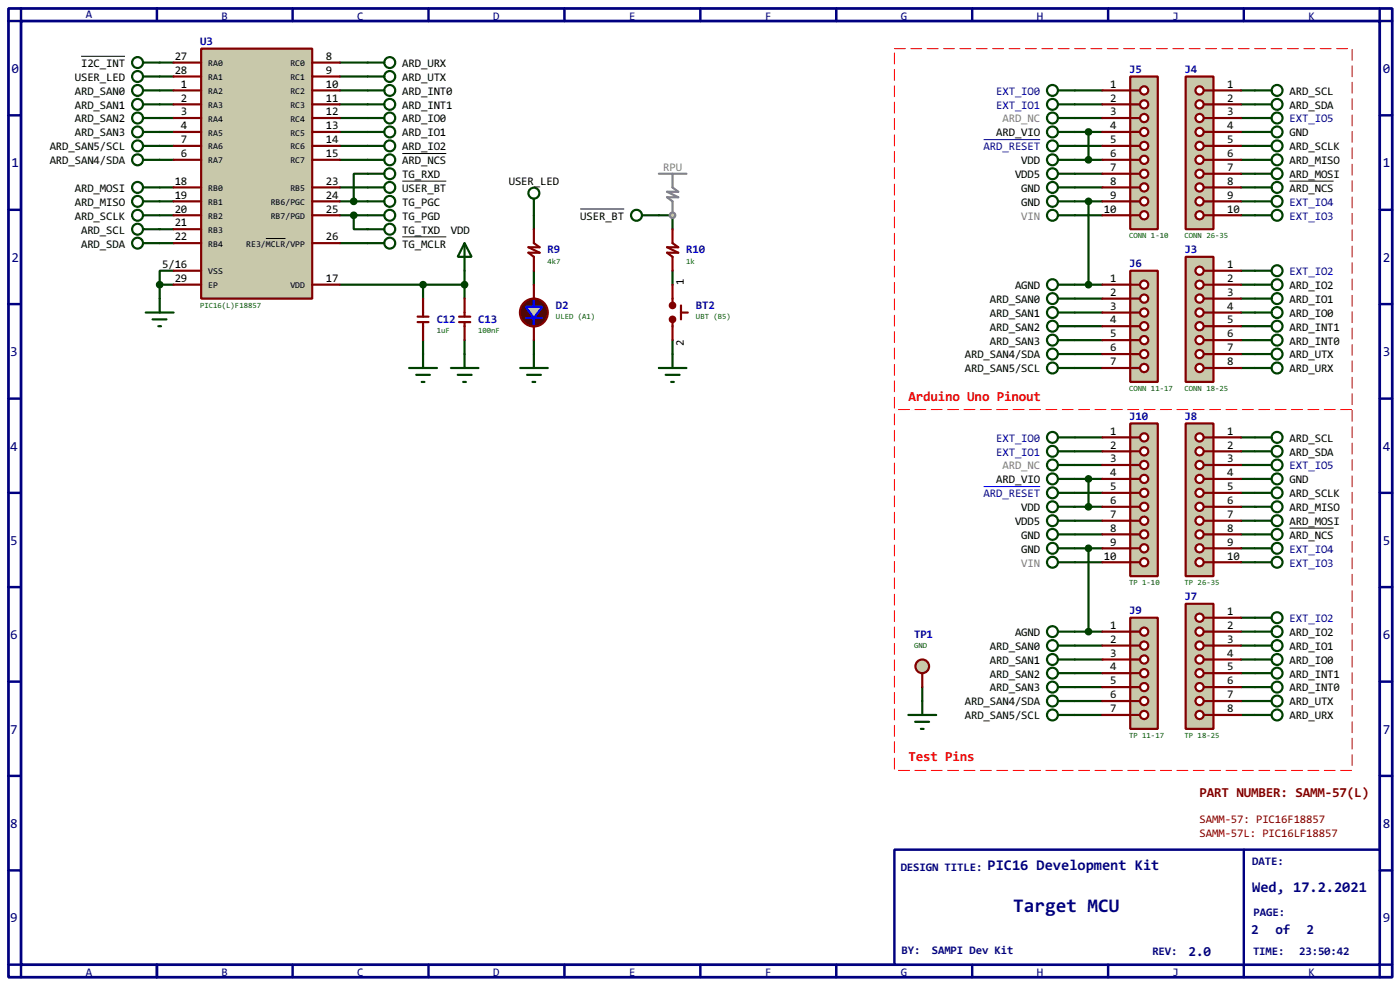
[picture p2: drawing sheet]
<svg xmlns="http://www.w3.org/2000/svg" width="256mm" height="180mm" viewBox="0 0 256 180" stroke-linecap="round" stroke-linejoin="round" font-family="sans-serif">
<path d="M1.6 1.6h253.5v177.3h-253.5zM3.9 3.9h248.9v172.7h-248.9z" fill="none" stroke="#000080" stroke-width=".5"/>
<path d="M3.9 1.6v2.3h-2.3M28.8 1.6v2.3" fill="none" stroke="#000080" stroke-width=".45"/>
<path d="M163.9 155.5h88.9v21.1h-88.9z" fill="#fff" stroke="#000080" stroke-width=".45"/>
<g fill="none" stroke="#000080" stroke-width=".45">
<path d="M53.6 1.6v2.3M78.5 1.6v2.3M103.4 1.6v2.3M128.3 1.6v2.3M153.2 1.6v2.3M178.1 1.6v2.3M203 1.6v2.3M227.9 1.6v2.3M252.8 1.6v2.3h2.3M1.6 21.1h2.3M1.6 38.4h2.3M252.8 21.1h2.3"/>
<path d="M252.8 38.4h2.3M1.6 55.7h2.3M252.8 55.7h2.3M1.6 73h2.3M252.8 73h2.3M1.6 90.2h2.3M252.8 90.2h2.3M1.6 107.5h2.3M252.8 107.5h2.3M1.6 124.8h2.3M252.8 124.8h2.3M1.6 142h2.3"/>
<path d="M1.6 159.3h2.3M227.9 155.5v23.4M252.8 142h2.3M252.8 159.3h2.3M1.6 176.6h2.3v2.3M28.8 176.6v2.3M53.6 176.6v2.3M78.5 176.6v2.3M103.4 176.6v2.3M128.3 176.6v2.3M153.2 176.6v2.3M178.1 176.6v2.3"/>
<path d="M203 176.6v2.3M255.1 176.6h-2.3v2.3"/>
</g>
<g fill="none" stroke="#004000" stroke-width=".4">
<path d="M29.3 16.6h2.5M29.3 19.1h2.5M29.3 11.5h2.5M29.3 14h2.5M62.3 16.6h5.1M62.3 19.1h5.1M62.3 11.5h5.1M62.3 14h5.1M196.9 16.6h5.1M196.9 19.1h5.1M227.4 16.6h5.6M227.4 19.1h5.6"/>
<path d="M29.3 21.6h2.5M29.3 24.2h2.5M29.3 26.7h2.5M29.3 29.3h2.5M29.3 34.3h2.5M29.3 36.9h2.5M29.3 39.4h2.5M62.3 21.6h5.1M62.3 24.2h5.1M62.3 26.7h5.1M62.3 29.3h5.1M62.3 34.3h5.1"/>
<path d="M62.3 36.9h5.1M62.3 39.4h5.1M64.8 39.4v2.6h2.6M67.4 31.8h-2.6v5.1M97.8 39.4v2.6M120.7 39.4h2.5v2.6M196.9 21.6h5.1M196.9 24.2h5.1M196.9 26.7h5.1M196.9 29.3h5.1M196.9 31.8h5.1M196.9 34.3h5.1"/>
<path d="M196.9 36.9h5.1M196.9 39.4h5.1M199.4 24.2v5.1M199.4 36.9v15.2M227.4 21.6h5.6M227.4 24.2h5.6M227.4 26.7h5.6M227.4 29.3h5.6M227.4 31.8h5.6M227.4 34.3h5.6M227.4 36.9h5.6M227.4 39.4h5.6"/>
<path d="M29.3 52.1h2.5M29.3 52.1v2.6M29.3 42h2.5M29.3 44.5h2.5M31.8 49.6h-2.5v2.5M62.3 52.1h22.8M62.3 44.5h5.1M77.5 52.1v2.6M85.1 49.6v5.1M97.8 49.6v2.5M123.2 49.6v2.5M196.9 52.1h5.1"/>
<path d="M196.9 54.7h5.1M196.9 57.2h5.1M196.9 59.7h5.1M227.4 49.6h5.6M227.4 52.1h5.6M227.4 54.7h5.6M227.4 57.2h5.6M227.4 59.7h5.6M77.5 62.3v2.5M85.1 62.3v2.5M97.8 62.3v2.5M123.2 62.3v2.5"/>
<path d="M196.9 62.3h5.1M196.9 64.8h5.1M196.9 67.4h5.1M227.4 62.3h5.6M227.4 64.8h5.6M227.4 67.4h5.6M196.9 80.1h5.1M196.9 82.6h5.1M196.9 85.1h5.1M196.9 87.7h5.1M196.9 90.2h5.1M196.9 92.8h5.1"/>
<path d="M196.9 95.3h5.1M196.9 97.8h5.1M199.4 87.7v5.1M227.4 80.1h2.5M227.4 82.6h2.5M227.4 85.1h2.5M227.4 87.7h2.5M227.4 90.2h2.5M227.4 92.8h2.5M227.4 95.3h2.5M227.4 97.8h2.5M196.9 115.6h5.1"/>
<path d="M196.9 118.2h5.1M196.9 100.4h5.1M196.9 102.9h5.1M199.4 100.4v15.2M227.4 113.1h2.5M227.4 115.6h2.5M227.4 118.2h2.5M227.4 100.4h2.5M227.4 102.9h2.5M169 125.8v2.5M196.9 120.7h5.1M196.9 123.2h5.1"/>
<path d="M196.9 125.8h5.1M196.9 128.3h5.1M196.9 130.9h5.1M227.4 120.7h2.5M227.4 123.2h2.5M227.4 125.8h2.5M227.4 128.3h2.5M227.4 130.9h2.5"/>
<circle cx="233.9" cy="19.1" r="1"/>
<circle cx="233.9" cy="16.6" r="1"/>
<circle cx="233.9" cy="29.3" r="1"/>
<circle cx="233.9" cy="31.8" r="1"/>
<circle cx="233.9" cy="26.7" r="1"/>
<circle cx="233.9" cy="39.4" r="1"/>
<circle cx="233.9" cy="34.3" r="1"/>
<circle cx="233.9" cy="36.9" r="1"/>
<circle cx="233.9" cy="21.6" r="1"/>
<circle cx="233.9" cy="24.2" r="1"/>
<circle cx="233.9" cy="49.6" r="1"/>
<circle cx="233.9" cy="54.7" r="1"/>
<circle cx="233.9" cy="57.2" r="1"/>
<circle cx="233.9" cy="59.7" r="1"/>
<circle cx="233.9" cy="52.1" r="1"/>
<circle cx="233.9" cy="62.3" r="1"/>
<circle cx="233.9" cy="67.4" r="1"/>
<circle cx="233.9" cy="64.8" r="1"/>
</g>
<path d="M236.3 33.2h8" fill="none" stroke="#000" stroke-width=".18"/>
<path d="M217.2 47h5.1v22.9h-5.1z" fill="#c8c8aa" stroke="#800000" stroke-width=".4"/>
<path d="M220.5 49.6h1.8" fill="none" stroke="#800000" stroke-width=".4"/>
<circle cx="219.7" cy="49.6" r=".75" fill="#feffff" stroke="#800000" stroke-width=".4"/>
<path d="M220.5 52.1h1.8" fill="none" stroke="#800000" stroke-width=".4"/>
<circle cx="219.7" cy="52.1" r=".75" fill="#feffff" stroke="#800000" stroke-width=".4"/>
<path d="M220.5 54.7h1.8" fill="none" stroke="#800000" stroke-width=".4"/>
<circle cx="219.7" cy="54.7" r=".75" fill="#feffff" stroke="#800000" stroke-width=".4"/>
<path d="M220.5 57.2h1.8" fill="none" stroke="#800000" stroke-width=".4"/>
<circle cx="219.7" cy="57.2" r=".75" fill="#feffff" stroke="#800000" stroke-width=".4"/>
<path d="M220.5 59.7h1.8" fill="none" stroke="#800000" stroke-width=".4"/>
<circle cx="219.7" cy="59.7" r=".75" fill="#feffff" stroke="#800000" stroke-width=".4"/>
<path d="M220.5 62.3h1.8" fill="none" stroke="#800000" stroke-width=".4"/>
<circle cx="219.7" cy="62.3" r=".75" fill="#feffff" stroke="#800000" stroke-width=".4"/>
<path d="M220.5 64.8h1.8" fill="none" stroke="#800000" stroke-width=".4"/>
<circle cx="219.7" cy="64.8" r=".75" fill="#feffff" stroke="#800000" stroke-width=".4"/>
<path d="M220.5 67.4h1.8" fill="none" stroke="#800000" stroke-width=".4"/>
<circle cx="219.7" cy="67.4" r=".75" fill="#feffff" stroke="#800000" stroke-width=".4"/>
<path d="M222.3 49.6h5.1M222.3 52.1h5.1M222.3 54.7h5.1M222.3 57.2h5.1M222.3 59.7h5.1M222.3 62.3h5.1M222.3 64.8h5.1M222.3 67.4h5.1" fill="none" stroke="#800000" stroke-width=".4"/>
<path d="M217.2 14h5.1v28h-5.1z" fill="#c8c8aa" stroke="#800000" stroke-width=".4"/>
<path d="M220.5 16.6h1.8" fill="none" stroke="#800000" stroke-width=".4"/>
<circle cx="219.7" cy="16.6" r=".75" fill="#feffff" stroke="#800000" stroke-width=".4"/>
<path d="M220.5 19.1h1.8" fill="none" stroke="#800000" stroke-width=".4"/>
<circle cx="219.7" cy="19.1" r=".75" fill="#feffff" stroke="#800000" stroke-width=".4"/>
<path d="M220.5 21.6h1.8" fill="none" stroke="#800000" stroke-width=".4"/>
<circle cx="219.7" cy="21.6" r=".75" fill="#feffff" stroke="#800000" stroke-width=".4"/>
<path d="M220.5 24.2h1.8" fill="none" stroke="#800000" stroke-width=".4"/>
<circle cx="219.7" cy="24.2" r=".75" fill="#feffff" stroke="#800000" stroke-width=".4"/>
<path d="M220.5 26.7h1.8" fill="none" stroke="#800000" stroke-width=".4"/>
<circle cx="219.7" cy="26.7" r=".75" fill="#feffff" stroke="#800000" stroke-width=".4"/>
<path d="M220.5 29.3h1.8" fill="none" stroke="#800000" stroke-width=".4"/>
<circle cx="219.7" cy="29.3" r=".75" fill="#feffff" stroke="#800000" stroke-width=".4"/>
<path d="M220.5 31.8h1.8" fill="none" stroke="#800000" stroke-width=".4"/>
<circle cx="219.7" cy="31.8" r=".75" fill="#feffff" stroke="#800000" stroke-width=".4"/>
<path d="M220.5 34.3h1.8" fill="none" stroke="#800000" stroke-width=".4"/>
<circle cx="219.7" cy="34.3" r=".75" fill="#feffff" stroke="#800000" stroke-width=".4"/>
<path d="M220.5 36.9h1.8" fill="none" stroke="#800000" stroke-width=".4"/>
<circle cx="219.7" cy="36.9" r=".75" fill="#feffff" stroke="#800000" stroke-width=".4"/>
<path d="M220.5 39.4h1.8" fill="none" stroke="#800000" stroke-width=".4"/>
<circle cx="219.7" cy="39.4" r=".75" fill="#feffff" stroke="#800000" stroke-width=".4"/>
<g fill="none" stroke="#800000" stroke-width=".4">
<path d="M222.3 16.6h5.1M222.3 19.1h5.1M222.3 21.6h5.1M222.3 24.2h5.1M222.3 26.7h5.1M222.3 29.3h5.1M222.3 31.8h5.1M222.3 34.3h5.1M222.3 36.9h5.1M222.3 39.4h5.1M76.5 58h2M76.5 59h2"/>
<path d="M77.5 54.7v3.3M77.5 59v3.3M84.1 58h2.1M84.1 59h2.1M85.1 54.7v3.3M85.1 59v3.3M97.8 42v2.5l1.1 .8h-2.1l2.1 1h-2.1l1 .7v2.6M123.2 42v2.5l1.1 .8h-2.1l2.1 1h-2.1l1 .7v2.6M123.2 52.1v3.8M123.2 58.5v3.8M124.8 55.9v2.6M124.8 57.2h1.2"/>
</g>
<g fill="none" stroke="#004000" stroke-width=".4">
<path d="M67.4 19.1h3M67.4 16.6h3M67.4 14h3M67.4 11.5h3M26.2 36.9h3.1M26.2 39.4h3.1M26.2 21.6h3.1M26.2 24.2h3.1M26.2 29.3h3.1M26.2 26.7h3.1M26.2 34.3h3.1M67.4 36.9h3"/>
<path d="M67.4 39.4h3M67.4 31.8h3M67.4 21.6h3M67.4 24.2h3M67.4 29.3h3M67.4 26.7h3M26.2 42h3.1M26.2 44.5h3.1M26.7 57.2h5.1M28 58.5h2.5M29 59.7h.5M29.3 54.7v2.5"/>
<path d="M67.4 42h3M67.4 44.5h3M85.1 44.5l1.3 2.5h-2.5zM85.1 44.5v5.1M193.9 54.7h3M193.9 57.2h3M193.9 59.7h3M75 67.4h5.1M76.3 68.6h2.5M77.3 69.9h.5M77.5 64.8v2.6M82.6 67.4h5.1"/>
<path d="M83.9 68.6h2.5M84.9 69.9h.5M85.1 64.8v2.6M95.3 67.4h5.1M96.6 68.6h2.5M97.6 69.9h.5M97.8 64.8v2.6M120.7 67.4h5.1M122 68.6h2.5M123 69.9h.5M123.2 64.8v2.6M193.9 62.3h3"/>
<path d="M193.9 64.8h3M193.9 67.4h3"/>
<circle cx="71.4" cy="11.5" r="1"/>
<circle cx="71.4" cy="14" r="1"/>
<circle cx="71.4" cy="19.1" r="1"/>
<circle cx="71.4" cy="16.6" r="1"/>
<circle cx="25.2" cy="36.9" r="1"/>
<circle cx="25.2" cy="34.3" r="1"/>
<circle cx="25.2" cy="29.3" r="1"/>
<circle cx="25.2" cy="26.7" r="1"/>
<circle cx="25.2" cy="39.4" r="1"/>
<circle cx="25.2" cy="21.6" r="1"/>
<circle cx="25.2" cy="24.2" r="1"/>
<circle cx="71.4" cy="29.3" r="1"/>
<circle cx="71.4" cy="26.7" r="1"/>
<circle cx="71.4" cy="36.9" r="1"/>
<circle cx="71.4" cy="39.4" r="1"/>
<circle cx="71.4" cy="31.8" r="1"/>
<circle cx="71.4" cy="24.2" r="1"/>
<circle cx="71.4" cy="21.6" r="1"/>
<circle cx="25.2" cy="42" r="1"/>
<circle cx="25.2" cy="44.5" r="1"/>
<circle cx="71.4" cy="44.5" r="1"/>
<circle cx="71.4" cy="42" r="1"/>
<circle cx="192.8" cy="57.2" r="1"/>
<circle cx="192.8" cy="54.7" r="1"/>
<circle cx="192.8" cy="59.7" r="1"/>
<circle cx="192.8" cy="62.3" r="1"/>
<circle cx="192.8" cy="67.4" r="1"/>
<circle cx="192.8" cy="64.8" r="1"/>
</g>
<g fill="#004000" stroke="#004000" stroke-width=".4">
<circle cx="29.2" cy="52.1" r=".5"/>
<circle cx="77.5" cy="52.1" r=".5"/>
<circle cx="85.1" cy="52.1" r=".5"/>
</g>
<path d="M73.7 28.1h8.1M73.7 43.4h8.1" fill="none" stroke="#000" stroke-width=".18"/>
<g fill="#800000" stroke="#800000" stroke-width=".4">
<circle cx="123.2" cy="55.9" r=".5"/>
<circle cx="123.2" cy="58.5" r=".5"/>
</g>
<circle cx="97.8" cy="57.2" r="2.55" fill="#400000" stroke="#800000" stroke-width=".4"/>
<path d="M96.3 56.2h1.5v-1.3v1.3h1.6l-1.6 2h1.6h-3.1h1.5v1.3v-1.3z" fill-rule="evenodd" fill="#c8c8aa" stroke="#00f" stroke-width=".4"/>
<path d="M97.8 52.1v2.6M97.8 59.7v2.6" fill="none" stroke="#800000" stroke-width=".4"/>
<g fill="none" stroke="#004000" stroke-width=".4">
<path d="M26.2 11.5h3.1M26.2 14h3.1M26.2 19.1h3.1M26.2 16.6h3.1M67.4 34.3h3M97.8 36.4v3M117.7 39.4h3"/>
<circle cx="25.2" cy="11.5" r="1"/>
<circle cx="25.2" cy="14" r="1"/>
<circle cx="25.2" cy="19.1" r="1"/>
<circle cx="25.2" cy="16.6" r="1"/>
<circle cx="71.4" cy="34.3" r="1"/>
<circle cx="97.8" cy="35.4" r="1"/>
<circle cx="116.6" cy="39.4" r="1"/>
</g>
<path d="M14.9 10.3h8M73.7 33.2h8.1M106.3 38.3h8.1" fill="none" stroke="#000" stroke-width=".18"/>
<path d="M207.1 49.6h5v20.3h-5z" fill="#c8c8aa" stroke="#800000" stroke-width=".4"/>
<path d="M207.1 52.1h1.7" fill="none" stroke="#800000" stroke-width=".4"/>
<circle cx="209.6" cy="52.1" r=".75" fill="#feffff" stroke="#800000" stroke-width=".4"/>
<path d="M207.1 54.7h1.7" fill="none" stroke="#800000" stroke-width=".4"/>
<circle cx="209.6" cy="54.7" r=".75" fill="#feffff" stroke="#800000" stroke-width=".4"/>
<path d="M207.1 57.2h1.7" fill="none" stroke="#800000" stroke-width=".4"/>
<circle cx="209.6" cy="57.2" r=".75" fill="#feffff" stroke="#800000" stroke-width=".4"/>
<path d="M207.1 59.7h1.7" fill="none" stroke="#800000" stroke-width=".4"/>
<circle cx="209.6" cy="59.7" r=".75" fill="#feffff" stroke="#800000" stroke-width=".4"/>
<path d="M207.1 62.3h1.7" fill="none" stroke="#800000" stroke-width=".4"/>
<circle cx="209.6" cy="62.3" r=".75" fill="#feffff" stroke="#800000" stroke-width=".4"/>
<path d="M207.1 64.8h1.7" fill="none" stroke="#800000" stroke-width=".4"/>
<circle cx="209.6" cy="64.8" r=".75" fill="#feffff" stroke="#800000" stroke-width=".4"/>
<path d="M207.1 67.4h1.7" fill="none" stroke="#800000" stroke-width=".4"/>
<circle cx="209.6" cy="67.4" r=".75" fill="#feffff" stroke="#800000" stroke-width=".4"/>
<path d="M202 52.1h5.1M202 54.7h5.1M202 57.2h5.1M202 59.7h5.1M202 62.3h5.1M202 64.8h5.1M202 67.4h5.1" fill="none" stroke="#800000" stroke-width=".4"/>
<g fill="none" stroke="#004000" stroke-width=".4">
<path d="M193.9 52.1h3"/>
<circle cx="192.8" cy="52.1" r="1"/>
</g>
<path d="M207.1 14h5v28h-5z" fill="#c8c8aa" stroke="#800000" stroke-width=".4"/>
<path d="M207.1 16.6h1.7" fill="none" stroke="#800000" stroke-width=".4"/>
<circle cx="209.6" cy="16.6" r=".75" fill="#feffff" stroke="#800000" stroke-width=".4"/>
<path d="M207.1 19.1h1.7" fill="none" stroke="#800000" stroke-width=".4"/>
<circle cx="209.6" cy="19.1" r=".75" fill="#feffff" stroke="#800000" stroke-width=".4"/>
<path d="M207.1 21.6h1.7" fill="none" stroke="#800000" stroke-width=".4"/>
<circle cx="209.6" cy="21.6" r=".75" fill="#feffff" stroke="#800000" stroke-width=".4"/>
<path d="M207.1 24.2h1.7" fill="none" stroke="#800000" stroke-width=".4"/>
<circle cx="209.6" cy="24.2" r=".75" fill="#feffff" stroke="#800000" stroke-width=".4"/>
<path d="M207.1 26.7h1.7" fill="none" stroke="#800000" stroke-width=".4"/>
<circle cx="209.6" cy="26.7" r=".75" fill="#feffff" stroke="#800000" stroke-width=".4"/>
<path d="M207.1 29.3h1.7" fill="none" stroke="#800000" stroke-width=".4"/>
<circle cx="209.6" cy="29.3" r=".75" fill="#feffff" stroke="#800000" stroke-width=".4"/>
<path d="M207.1 31.8h1.7" fill="none" stroke="#800000" stroke-width=".4"/>
<circle cx="209.6" cy="31.8" r=".75" fill="#feffff" stroke="#800000" stroke-width=".4"/>
<path d="M207.1 34.3h1.7" fill="none" stroke="#800000" stroke-width=".4"/>
<circle cx="209.6" cy="34.3" r=".75" fill="#feffff" stroke="#800000" stroke-width=".4"/>
<path d="M207.1 36.9h1.7" fill="none" stroke="#800000" stroke-width=".4"/>
<circle cx="209.6" cy="36.9" r=".75" fill="#feffff" stroke="#800000" stroke-width=".4"/>
<path d="M207.1 39.4h1.7" fill="none" stroke="#800000" stroke-width=".4"/>
<circle cx="209.6" cy="39.4" r=".75" fill="#feffff" stroke="#800000" stroke-width=".4"/>
<path d="M202 16.6h5.1M202 19.1h5.1M202 21.6h5.1M202 24.2h5.1M202 26.7h5.1M202 29.3h5.1M202 31.8h5.1M202 34.3h5.1M202 36.9h5.1M202 39.4h5.1" fill="none" stroke="#800000" stroke-width=".4"/>
<g fill="none" stroke="#004000" stroke-width=".4">
<path d="M193.9 19.1h3M193.9 16.6h3M193.9 21.6h3M193.9 24.2h3M193.9 26.7h3M193.9 29.3h3M193.9 31.8h3M193.9 34.3h3M193.9 36.9h3M193.9 39.4h3"/>
<circle cx="192.8" cy="19.1" r="1"/>
<circle cx="192.8" cy="16.6" r="1"/>
<circle cx="192.8" cy="29.3" r="1"/>
<circle cx="192.8" cy="31.8" r="1"/>
<circle cx="192.8" cy="26.7" r="1"/>
<circle cx="192.8" cy="34.3" r="1"/>
<circle cx="192.8" cy="36.9" r="1"/>
<circle cx="192.8" cy="39.4" r="1"/>
<circle cx="192.8" cy="21.6" r="1"/>
<circle cx="192.8" cy="24.2" r="1"/>
</g>
<path d="M180.2 25.6h10.4" fill="none" stroke="#0000c0" stroke-width=".18"/>
<circle cx="168.9" cy="122" r="1.25" fill="#c8c8aa" stroke="#800000" stroke-width=".4"/>
<path d="M169 123.2v2.6" fill="none" stroke="#800000" stroke-width=".4"/>
<path d="M166.4 130.9h5.1M167.7 132.1h2.5M168.7 133.4h.5M169 128.3v2.6" fill="none" stroke="#004000" stroke-width=".4"/>
<g fill="#004000" stroke="#004000" stroke-width=".4">
<circle cx="64.8" cy="39.4" r=".5"/>
<circle cx="64.8" cy="36.9" r=".5"/>
</g>
<path d="M36.9 8.9h20.3v45.8h-20.3z" fill-rule="evenodd" fill="#c8c8aa" stroke="#800000" stroke-width=".4"/>
<g fill="none" stroke="#800000" stroke-width=".4">
<path d="M31.8 16.6h5.1M31.8 19.1h5.1M31.8 11.5h5.1M31.8 14h5.1M57.2 16.6h5.1M57.2 19.1h5.1M57.2 11.5h5.1M57.2 14h5.1M31.8 21.6h5.1M31.8 24.2h5.1M31.8 29.3h5.1M31.8 26.7h5.1"/>
<path d="M31.8 39.4h5.1M31.8 36.9h5.1M31.8 34.3h5.1M57.2 21.6h5.1M57.2 24.2h5.1M57.2 29.3h5.1M57.2 26.7h5.1M57.2 39.4h5.1M57.2 36.9h5.1M57.2 34.3h5.1M31.8 42h5.1M31.8 52.1h5.1"/>
<path d="M31.8 49.6h5.1M31.8 44.5h5.1M57.2 52.1h5.1M57.2 44.5h5.1"/>
</g>
<path d="M48.7 43.7h3.6" fill="none" stroke="#000" stroke-width=".18"/>
<g fill="#004000" stroke="#004000" stroke-width=".4">
<circle cx="199.4" cy="52.1" r=".5"/>
<circle cx="199.4" cy="36.9" r=".5"/>
<circle cx="199.4" cy="24.2" r=".5"/>
<circle cx="199.4" cy="29.3" r=".5"/>
</g>
<path d="M120.7 31.8h5.1M123.2 31.8v2.5l1.1 .8h-2.1l2.1 1h-2.1l1 .8v2.5" fill="none" stroke="#808080" stroke-width=".4"/>
<circle cx="123.2" cy="39.4" r=".5" fill="#c8c8aa" stroke="#808080" stroke-width=".4"/>
<g fill="none" stroke="#004000" stroke-width=".4">
<path d="M229.9 82.6h3.1M229.9 80.1h3.1M229.9 85.1h3.1M229.9 87.7h3.1M229.9 90.2h3.1M229.9 92.8h3.1M229.9 95.3h3.1M229.9 97.8h3.1M229.9 115.6h3.1M229.9 113.1h3.1M229.9 118.2h3.1M229.9 100.4h3.1"/>
<path d="M229.9 102.9h3.1M229.9 120.7h3.1M229.9 123.2h3.1M229.9 125.8h3.1M229.9 128.3h3.1M229.9 130.9h3.1"/>
<circle cx="233.9" cy="85.1" r="1"/>
<circle cx="233.9" cy="95.3" r="1"/>
<circle cx="233.9" cy="82.6" r="1"/>
<circle cx="233.9" cy="92.8" r="1"/>
<circle cx="233.9" cy="80.1" r="1"/>
<circle cx="233.9" cy="87.7" r="1"/>
<circle cx="233.9" cy="90.2" r="1"/>
<circle cx="233.9" cy="97.8" r="1"/>
<circle cx="233.9" cy="100.4" r="1"/>
<circle cx="233.9" cy="102.9" r="1"/>
<circle cx="233.9" cy="118.2" r="1"/>
<circle cx="233.9" cy="115.6" r="1"/>
<circle cx="233.9" cy="113.1" r="1"/>
<circle cx="233.9" cy="120.7" r="1"/>
<circle cx="233.9" cy="130.9" r="1"/>
<circle cx="233.9" cy="125.8" r="1"/>
<circle cx="233.9" cy="123.2" r="1"/>
<circle cx="233.9" cy="128.3" r="1"/>
</g>
<path d="M236.3 96.7h8" fill="none" stroke="#000" stroke-width=".18"/>
<path d="M217.2 110.5h5.1v22.9h-5.1z" fill="#c8c8aa" stroke="#800000" stroke-width=".4"/>
<path d="M220.5 113.1h1.8" fill="none" stroke="#800000" stroke-width=".4"/>
<circle cx="219.7" cy="113.1" r=".75" fill="#feffff" stroke="#800000" stroke-width=".4"/>
<path d="M220.5 115.6h1.8" fill="none" stroke="#800000" stroke-width=".4"/>
<circle cx="219.7" cy="115.6" r=".75" fill="#feffff" stroke="#800000" stroke-width=".4"/>
<path d="M220.5 118.2h1.8" fill="none" stroke="#800000" stroke-width=".4"/>
<circle cx="219.7" cy="118.2" r=".75" fill="#feffff" stroke="#800000" stroke-width=".4"/>
<path d="M220.5 120.7h1.8" fill="none" stroke="#800000" stroke-width=".4"/>
<circle cx="219.7" cy="120.7" r=".75" fill="#feffff" stroke="#800000" stroke-width=".4"/>
<path d="M220.5 123.2h1.8" fill="none" stroke="#800000" stroke-width=".4"/>
<circle cx="219.7" cy="123.2" r=".75" fill="#feffff" stroke="#800000" stroke-width=".4"/>
<path d="M220.5 125.8h1.8" fill="none" stroke="#800000" stroke-width=".4"/>
<circle cx="219.7" cy="125.8" r=".75" fill="#feffff" stroke="#800000" stroke-width=".4"/>
<path d="M220.5 128.3h1.8" fill="none" stroke="#800000" stroke-width=".4"/>
<circle cx="219.7" cy="128.3" r=".75" fill="#feffff" stroke="#800000" stroke-width=".4"/>
<path d="M220.5 130.9h1.8" fill="none" stroke="#800000" stroke-width=".4"/>
<circle cx="219.7" cy="130.9" r=".75" fill="#feffff" stroke="#800000" stroke-width=".4"/>
<path d="M222.3 113.1h5.1M222.3 115.6h5.1M222.3 118.2h5.1M222.3 120.7h5.1M222.3 123.2h5.1M222.3 125.8h5.1M222.3 128.3h5.1M222.3 130.9h5.1" fill="none" stroke="#800000" stroke-width=".4"/>
<path d="M217.2 77.5h5.1v28h-5.1z" fill="#c8c8aa" stroke="#800000" stroke-width=".4"/>
<path d="M220.5 80.1h1.8" fill="none" stroke="#800000" stroke-width=".4"/>
<circle cx="219.7" cy="80.1" r=".75" fill="#feffff" stroke="#800000" stroke-width=".4"/>
<path d="M220.5 82.6h1.8" fill="none" stroke="#800000" stroke-width=".4"/>
<circle cx="219.7" cy="82.6" r=".75" fill="#feffff" stroke="#800000" stroke-width=".4"/>
<path d="M220.5 85.1h1.8" fill="none" stroke="#800000" stroke-width=".4"/>
<circle cx="219.7" cy="85.1" r=".75" fill="#feffff" stroke="#800000" stroke-width=".4"/>
<path d="M220.5 87.7h1.8" fill="none" stroke="#800000" stroke-width=".4"/>
<circle cx="219.7" cy="87.7" r=".75" fill="#feffff" stroke="#800000" stroke-width=".4"/>
<path d="M220.5 90.2h1.8" fill="none" stroke="#800000" stroke-width=".4"/>
<circle cx="219.7" cy="90.2" r=".75" fill="#feffff" stroke="#800000" stroke-width=".4"/>
<path d="M220.5 92.8h1.8" fill="none" stroke="#800000" stroke-width=".4"/>
<circle cx="219.7" cy="92.8" r=".75" fill="#feffff" stroke="#800000" stroke-width=".4"/>
<path d="M220.5 95.3h1.8" fill="none" stroke="#800000" stroke-width=".4"/>
<circle cx="219.7" cy="95.3" r=".75" fill="#feffff" stroke="#800000" stroke-width=".4"/>
<path d="M220.5 97.8h1.8" fill="none" stroke="#800000" stroke-width=".4"/>
<circle cx="219.7" cy="97.8" r=".75" fill="#feffff" stroke="#800000" stroke-width=".4"/>
<path d="M220.5 100.4h1.8" fill="none" stroke="#800000" stroke-width=".4"/>
<circle cx="219.7" cy="100.4" r=".75" fill="#feffff" stroke="#800000" stroke-width=".4"/>
<path d="M220.5 102.9h1.8" fill="none" stroke="#800000" stroke-width=".4"/>
<circle cx="219.7" cy="102.9" r=".75" fill="#feffff" stroke="#800000" stroke-width=".4"/>
<path d="M222.3 80.1h5.1M222.3 82.6h5.1M222.3 85.1h5.1M222.3 87.7h5.1M222.3 90.2h5.1M222.3 92.8h5.1M222.3 95.3h5.1M222.3 97.8h5.1M222.3 100.4h5.1M222.3 102.9h5.1" fill="none" stroke="#800000" stroke-width=".4"/>
<g fill="none" stroke="#004000" stroke-width=".4">
<path d="M193.9 118.2h3M193.9 120.7h3M193.9 123.2h3M193.9 125.8h3M193.9 128.3h3M193.9 130.9h3"/>
<circle cx="192.8" cy="118.2" r="1"/>
<circle cx="192.8" cy="120.7" r="1"/>
<circle cx="192.8" cy="125.8" r="1"/>
<circle cx="192.8" cy="130.9" r="1"/>
<circle cx="192.8" cy="128.3" r="1"/>
<circle cx="192.8" cy="123.2" r="1"/>
</g>
<path d="M207.1 113.1h5v20.3h-5z" fill="#c8c8aa" stroke="#800000" stroke-width=".4"/>
<path d="M207.1 115.6h1.7" fill="none" stroke="#800000" stroke-width=".4"/>
<circle cx="209.6" cy="115.6" r=".75" fill="#feffff" stroke="#800000" stroke-width=".4"/>
<path d="M207.1 118.2h1.7" fill="none" stroke="#800000" stroke-width=".4"/>
<circle cx="209.6" cy="118.2" r=".75" fill="#feffff" stroke="#800000" stroke-width=".4"/>
<path d="M207.1 120.7h1.7" fill="none" stroke="#800000" stroke-width=".4"/>
<circle cx="209.6" cy="120.7" r=".75" fill="#feffff" stroke="#800000" stroke-width=".4"/>
<path d="M207.1 123.2h1.7" fill="none" stroke="#800000" stroke-width=".4"/>
<circle cx="209.6" cy="123.2" r=".75" fill="#feffff" stroke="#800000" stroke-width=".4"/>
<path d="M207.1 125.8h1.7" fill="none" stroke="#800000" stroke-width=".4"/>
<circle cx="209.6" cy="125.8" r=".75" fill="#feffff" stroke="#800000" stroke-width=".4"/>
<path d="M207.1 128.3h1.7" fill="none" stroke="#800000" stroke-width=".4"/>
<circle cx="209.6" cy="128.3" r=".75" fill="#feffff" stroke="#800000" stroke-width=".4"/>
<path d="M207.1 130.9h1.7" fill="none" stroke="#800000" stroke-width=".4"/>
<circle cx="209.6" cy="130.9" r=".75" fill="#feffff" stroke="#800000" stroke-width=".4"/>
<path d="M202 115.6h5.1M202 118.2h5.1M202 120.7h5.1M202 123.2h5.1M202 125.8h5.1M202 128.3h5.1M202 130.9h5.1" fill="none" stroke="#800000" stroke-width=".4"/>
<g fill="none" stroke="#004000" stroke-width=".4">
<path d="M193.9 115.6h3"/>
<circle cx="192.8" cy="115.6" r="1"/>
</g>
<path d="M207.1 77.5h5v28h-5z" fill="#c8c8aa" stroke="#800000" stroke-width=".4"/>
<path d="M207.1 80.1h1.7" fill="none" stroke="#800000" stroke-width=".4"/>
<circle cx="209.6" cy="80.1" r=".75" fill="#feffff" stroke="#800000" stroke-width=".4"/>
<path d="M207.1 82.6h1.7" fill="none" stroke="#800000" stroke-width=".4"/>
<circle cx="209.6" cy="82.6" r=".75" fill="#feffff" stroke="#800000" stroke-width=".4"/>
<path d="M207.1 85.1h1.7" fill="none" stroke="#800000" stroke-width=".4"/>
<circle cx="209.6" cy="85.1" r=".75" fill="#feffff" stroke="#800000" stroke-width=".4"/>
<path d="M207.1 87.7h1.7" fill="none" stroke="#800000" stroke-width=".4"/>
<circle cx="209.6" cy="87.7" r=".75" fill="#feffff" stroke="#800000" stroke-width=".4"/>
<path d="M207.1 90.2h1.7" fill="none" stroke="#800000" stroke-width=".4"/>
<circle cx="209.6" cy="90.2" r=".75" fill="#feffff" stroke="#800000" stroke-width=".4"/>
<path d="M207.1 92.8h1.7" fill="none" stroke="#800000" stroke-width=".4"/>
<circle cx="209.6" cy="92.8" r=".75" fill="#feffff" stroke="#800000" stroke-width=".4"/>
<path d="M207.1 95.3h1.7" fill="none" stroke="#800000" stroke-width=".4"/>
<circle cx="209.6" cy="95.3" r=".75" fill="#feffff" stroke="#800000" stroke-width=".4"/>
<path d="M207.1 97.8h1.7" fill="none" stroke="#800000" stroke-width=".4"/>
<circle cx="209.6" cy="97.8" r=".75" fill="#feffff" stroke="#800000" stroke-width=".4"/>
<path d="M207.1 100.4h1.7" fill="none" stroke="#800000" stroke-width=".4"/>
<circle cx="209.6" cy="100.4" r=".75" fill="#feffff" stroke="#800000" stroke-width=".4"/>
<path d="M207.1 102.9h1.7" fill="none" stroke="#800000" stroke-width=".4"/>
<circle cx="209.6" cy="102.9" r=".75" fill="#feffff" stroke="#800000" stroke-width=".4"/>
<path d="M202 80.1h5.1M202 82.6h5.1M202 85.1h5.1M202 87.7h5.1M202 90.2h5.1M202 92.8h5.1M202 95.3h5.1M202 97.8h5.1M202 100.4h5.1M202 102.9h5.1" fill="none" stroke="#800000" stroke-width=".4"/>
<g fill="none" stroke="#004000" stroke-width=".4">
<path d="M193.9 85.1h3M193.9 87.7h3M193.9 90.2h3M193.9 92.8h3M193.9 95.3h3M193.9 97.8h3M193.9 82.6h3M193.9 80.1h3M193.9 100.4h3M193.9 102.9h3"/>
<circle cx="192.8" cy="90.2" r="1"/>
<circle cx="192.8" cy="82.6" r="1"/>
<circle cx="192.8" cy="87.7" r="1"/>
<circle cx="192.8" cy="92.8" r="1"/>
<circle cx="192.8" cy="85.1" r="1"/>
<circle cx="192.8" cy="95.3" r="1"/>
<circle cx="192.8" cy="80.1" r="1"/>
<circle cx="192.8" cy="97.8" r="1"/>
<circle cx="192.8" cy="100.4" r="1"/>
<circle cx="192.8" cy="102.9" r="1"/>
</g>
<path d="M180.2 89.1h10.4" fill="none" stroke="#0000c0" stroke-width=".18"/>
<g fill="#004000" stroke="#004000" stroke-width=".4">
<circle cx="199.4" cy="115.6" r=".5"/>
<circle cx="199.4" cy="100.4" r=".5"/>
<circle cx="199.4" cy="87.7" r=".5"/>
<circle cx="199.4" cy="92.8" r=".5"/>
</g>
<path d="M163.9 8.9h83.8v66.1h-83.8zM163.9 75h83.8v66h-83.8z" fill="none" stroke="#fff" stroke-width=".18"/>
<path d="M163.9 8.9h83.8v66.1h-83.8zM163.9 75h83.8v66h-83.8z" fill="none" stroke="#f00" stroke-width=".18" stroke-dasharray="2 1"/>
<text font-size="4.2" fill="#000080" x="185.6" y="167">Target MCU</text>
<g font-size="3.2" fill="#000080">
<text x="180.9" y="159.3">PIC16 Development Kit</text>
<text x="229.4" y="163.2">Wed, 17.2.2021</text>
</g>
<g font-size="3" fill="#000080">
<text x="2.1" y="13.4">0</text>
<text x="253.4" y="13.4">0</text>
<text x="2.1" y="30.7">1</text>
<text x="253.4" y="30.7">1</text>
<text x="2.1" y="47.9">2</text>
<text x="253.4" y="47.9">2</text>
<text x="1.9" y="65.2">3</text>
<text x="253.4" y="65.2">3</text>
<text x="1.9" y="82.5">4</text>
<text x="253.4" y="82.5">4</text>
<text x="1.9" y="99.8">5</text>
<text x="253.4" y="99.8">5</text>
<text x="1.9" y="117">6</text>
<text x="253.4" y="117">6</text>
<text x="1.9" y="134.3">7</text>
<text x="253.4" y="134.3">7</text>
<text x="1.9" y="151.6">8</text>
<text x="253.4" y="151.6">8</text>
<text x="1.9" y="168.8">9</text>
<text x="229.2" y="170.9">2</text>
<text x="233.7" y="170.9">of</text>
<text x="239.4" y="170.9">2</text>
<text x="253.4" y="168.8">9</text>
<text x="217.8" y="174.9">2.0</text>
</g>
<g font-size="3" fill="#f00">
<text x="166.4" y="73.3">Arduino Uno Pinout</text>
<text x="166.4" y="139.4">Test Pins</text>
</g>
<text font-size="3" fill="#800000" x="219.8" y="146">PART NUMBER: SAMM-57(L)</text>
<g font-size="2.5" fill="#000080">
<text x="15.7" y="3.4">A</text>
<text x="40.6" y="3.6">B</text>
<text x="65.5" y="3.6">C</text>
<text x="90.4" y="3.6">D</text>
<text x="115.3" y="3.6">E</text>
<text x="140.2" y="3.6">F</text>
<text x="165.1" y="3.6">G</text>
<text x="190" y="3.6">H</text>
<text x="214.8" y="3.6">J</text>
<text x="239.7" y="3.6">K</text>
<text x="165" y="159.4">DESIGN TITLE:</text>
<text x="229.4" y="158.3">DATE:</text>
<text x="229.7" y="167.7">PAGE:</text>
<text x="15.7" y="178.7">A</text>
<text x="40.6" y="178.7">B</text>
<text x="65.5" y="178.7">C</text>
<text x="90.4" y="178.7">D</text>
<text x="115.3" y="178.7">E</text>
<text x="140.2" y="178.7">F</text>
<text x="165.1" y="178.7">G</text>
<text x="165.2" y="174.6">BY:</text>
<text x="170.7" y="174.6">SAMPI Dev Kit</text>
<text x="190" y="178.7">H</text>
<text x="211.1" y="174.8">REV:</text>
<text x="214.8" y="178.7">J</text>
<text x="229.6" y="174.8">TIME:</text>
<text x="238" y="174.8">23:50:42</text>
<text x="239.7" y="178.7">K</text>
</g>
<g font-size="2.5">
<text x="32" y="10.9">27</text>
<text x="59.7" y="10.9">8</text>
<text x="13.7" y="14.8">USER_LED</text>
<text x="13.7" y="17.3">ARD_SAN0</text>
<text x="14.9" y="12.3">I2C_INT</text>
<text x="32" y="13.5">28</text>
<text x="33.2" y="16.1">1</text>
<text x="59.7" y="13.5">9</text>
<text x="59.7" y="16.1">10</text>
<text x="73.7" y="17.3">ARD_INT0</text>
<text x="73.7" y="14.8">ARD_UTX</text>
<text x="73.7" y="12.3">ARD_URX</text>
<text x="203.4" y="16.1">1</text>
<text x="224.8" y="16.1">1</text>
<text x="236.3" y="17.3">ARD_SCL</text>
<text x="13.7" y="22.4">ARD_SAN2</text>
<text x="13.7" y="19.9">ARD_SAN1</text>
<text x="33.2" y="18.6">2</text>
<text x="33.2" y="21.1">3</text>
<text x="33.2" y="23.6">4</text>
<text x="59.7" y="18.6">11</text>
<text x="59.7" y="21.1">12</text>
<text x="59.7" y="23.6">13</text>
<text x="73.7" y="22.4">ARD_IO0</text>
<text x="73.7" y="19.9">ARD_INT1</text>
<text x="203.4" y="18.6">2</text>
<text x="203.4" y="21.1">3</text>
<text x="203.4" y="23.6">4</text>
<text x="224.8" y="18.6">2</text>
<text x="224.8" y="21.1">3</text>
<text x="224.8" y="23.6">4</text>
<text x="236.3" y="19.9">ARD_SDA</text>
<text x="9.1" y="27.5">ARD_SAN5/SCL</text>
<text x="13.7" y="25">ARD_SAN3</text>
<text x="33.2" y="28.8">6</text>
<text x="33.2" y="26.2">7</text>
<text x="59.7" y="26.2">14</text>
<text x="59.7" y="28.8">15</text>
<text x="73.7" y="25">ARD_IO1</text>
<text x="73.7" y="27.5">ARD_IO2</text>
<text x="182.5" y="25">ARD_VIO</text>
<text x="203.4" y="26.2">5</text>
<text x="203.4" y="28.8">6</text>
<text x="224.8" y="26.2">5</text>
<text x="224.8" y="28.8">6</text>
<text x="236.3" y="25">GND</text>
<text x="236.3" y="27.5">ARD_SCLK</text>
<text x="9.1" y="30">ARD_SAN4/SDA</text>
<text x="13.7" y="35.1">ARD_MOSI</text>
<text x="32" y="33.8">18</text>
<text x="59.7" y="33.8">23</text>
<text x="73.7" y="32.6">TG_RXD</text>
<text x="73.7" y="30">ARD_NCS</text>
<text x="73.7" y="35.1">USER_BT</text>
<text x="93.2" y="33.9">USER_LED</text>
<text x="186" y="32.6">VDD5</text>
<text x="187.1" y="30">VDD</text>
<text x="187.1" y="35.1">GND</text>
<text x="203.4" y="31.3">7</text>
<text x="203.4" y="33.8">8</text>
<text x="224.8" y="31.3">7</text>
<text x="224.8" y="33.8">8</text>
<text x="236.3" y="30">ARD_MISO</text>
<text x="236.3" y="32.6">ARD_MOSI</text>
<text x="236.3" y="35.1">ARD_NCS</text>
<text x="13.7" y="40.2">ARD_SCLK</text>
<text x="13.7" y="37.7">ARD_MISO</text>
<text x="32" y="41.5">21</text>
<text x="32" y="38.9">20</text>
<text x="32" y="36.3">19</text>
<text x="59.7" y="38.9">25</text>
<text x="59.7" y="36.3">24</text>
<text x="73.7" y="37.7">TG_PGC</text>
<text x="73.7" y="40.2">TG_PGD</text>
<text x="106.3" y="40.2">USER_BT</text>
<text x="187.1" y="37.7">GND</text>
<text x="202.2" y="38.9">10</text>
<text x="203.4" y="36.3">9</text>
<text x="224.8" y="36.3">9</text>
<text x="224.8" y="38.9">10</text>
<text x="14.9" y="45.3">ARD_SDA</text>
<text x="14.9" y="42.7">ARD_SCL</text>
<text x="32" y="44">22</text>
<text x="59.7" y="44">26</text>
<text x="73.7" y="42.7">TG_TXD</text>
<text x="73.7" y="45.3">TG_MCLR</text>
<text x="82.6" y="42.7">VDD</text>
<text x="29.7" y="49">5/16</text>
<text x="32" y="51.6">29</text>
<text x="59.7" y="51.6">17</text>
<text x="125.2" y="52.1" transform="rotate(-90 125.2 52.1)">1</text>
<text x="186" y="52.9">AGND</text>
<text x="203.4" y="51.6">1</text>
<text x="224.8" y="49">1</text>
<text x="224.8" y="51.6">2</text>
<text x="236.3" y="52.9">ARD_IO2</text>
<text x="181.3" y="55.4">ARD_SAN0</text>
<text x="181.3" y="58">ARD_SAN1</text>
<text x="203.4" y="54.2">2</text>
<text x="203.4" y="56.7">3</text>
<text x="203.4" y="59.2">4</text>
<text x="224.8" y="54.2">3</text>
<text x="224.8" y="56.7">4</text>
<text x="224.8" y="59.2">5</text>
<text x="236.3" y="55.4">ARD_IO1</text>
<text x="236.3" y="58">ARD_IO0</text>
<text x="125.2" y="63.4" transform="rotate(-90 125.2 63.4)">2</text>
<text x="176.8" y="65.6">ARD_SAN4/SDA</text>
<text x="181.3" y="60.5">ARD_SAN2</text>
<text x="181.3" y="63.1">ARD_SAN3</text>
<text x="203.4" y="61.7">5</text>
<text x="203.4" y="64.3">6</text>
<text x="224.8" y="61.7">6</text>
<text x="224.8" y="64.3">7</text>
<text x="236.3" y="60.5">ARD_INT1</text>
<text x="236.3" y="63.1">ARD_INT0</text>
<text x="236.3" y="65.6">ARD_UTX</text>
<text x="176.8" y="68.1">ARD_SAN5/SCL</text>
<text x="203.4" y="66.9">7</text>
<text x="224.8" y="66.9">8</text>
<text x="236.3" y="68.1">ARD_URX</text>
<text x="203.4" y="79.6">1</text>
<text x="203.4" y="82.1">2</text>
<text x="224.8" y="79.6">1</text>
<text x="224.8" y="82.1">2</text>
<text x="236.3" y="83.4">ARD_SDA</text>
<text x="236.3" y="80.8">ARD_SCL</text>
<text x="182.5" y="88.5">ARD_VIO</text>
<text x="203.4" y="84.6">3</text>
<text x="203.4" y="87.1">4</text>
<text x="203.4" y="89.7">5</text>
<text x="224.8" y="84.6">3</text>
<text x="224.8" y="87.1">4</text>
<text x="224.8" y="89.7">5</text>
<text x="236.3" y="88.5">GND</text>
<text x="187.1" y="93.6">VDD</text>
<text x="203.4" y="92.3">6</text>
<text x="203.4" y="94.8">7</text>
<text x="224.8" y="92.3">6</text>
<text x="224.8" y="94.8">7</text>
<text x="236.3" y="91">ARD_SCLK</text>
<text x="236.3" y="93.6">ARD_MISO</text>
<text x="186" y="96.1">VDD5</text>
<text x="187.1" y="98.6">GND</text>
<text x="187.1" y="101.2">GND</text>
<text x="203.4" y="97.3">8</text>
<text x="203.4" y="99.9">9</text>
<text x="224.8" y="97.3">8</text>
<text x="224.8" y="99.9">9</text>
<text x="236.3" y="96.1">ARD_MOSI</text>
<text x="236.3" y="98.6">ARD_NCS</text>
<text x="202.2" y="102.4">10</text>
<text x="224.8" y="102.4">10</text>
<text x="224.8" y="112.6">1</text>
<text x="181.3" y="119">ARD_SAN0</text>
<text x="186" y="116.4">AGND</text>
<text x="203.4" y="115.1">1</text>
<text x="203.4" y="117.7">2</text>
<text x="224.8" y="115.1">2</text>
<text x="224.8" y="117.7">3</text>
<text x="236.3" y="116.4">ARD_IO2</text>
<text x="236.3" y="119">ARD_IO1</text>
<text x="181.3" y="121.5">ARD_SAN1</text>
<text x="181.3" y="124">ARD_SAN2</text>
<text x="203.4" y="120.2">3</text>
<text x="203.4" y="122.7">4</text>
<text x="203.4" y="125.3">5</text>
<text x="224.8" y="120.2">4</text>
<text x="224.8" y="122.7">5</text>
<text x="224.8" y="125.3">6</text>
<text x="236.3" y="121.5">ARD_IO0</text>
<text x="236.3" y="124">ARD_INT1</text>
<text x="176.8" y="129.1">ARD_SAN4/SDA</text>
<text x="176.8" y="131.7">ARD_SAN5/SCL</text>
<text x="181.3" y="126.6">ARD_SAN3</text>
<text x="203.4" y="127.8">6</text>
<text x="203.4" y="130.4">7</text>
<text x="224.8" y="127.8">7</text>
<text x="224.8" y="130.4">8</text>
<text x="236.3" y="126.6">ARD_INT0</text>
<text x="236.3" y="129.1">ARD_UTX</text>
<text x="236.3" y="131.7">ARD_URX</text>
</g>
<g font-size="2.5" fill="#0000c0">
<text x="36.7" y="8.2">U3</text>
<text x="182.5" y="17.3">EXT_IO0</text>
<text x="206.9" y="13.3">J5</text>
<text x="217" y="13.3">J4</text>
<text x="182.5" y="19.9">EXT_IO1</text>
<text x="236.3" y="22.4">EXT_IO5</text>
<text x="180.2" y="27.5">ARD_RESET</text>
<text x="236.3" y="37.7">EXT_IO4</text>
<text x="236.3" y="40.2">EXT_IO3</text>
<text x="100.3" y="46.4">R9</text>
<text x="125.7" y="46.4">R10</text>
<text x="217" y="46.3">J3</text>
<text x="206.9" y="48.9">J6</text>
<text x="236.3" y="50.4">EXT_IO2</text>
<text x="80" y="59.1">C12</text>
<text x="87.6" y="59.1">C13</text>
<text x="101.9" y="56.5">D2</text>
<text x="127.5" y="56.5">BT2</text>
<text x="206.9" y="76.8">J10</text>
<text x="217" y="76.8">J8</text>
<text x="182.5" y="83.4">EXT_IO1</text>
<text x="182.5" y="80.8">EXT_IO0</text>
<text x="236.3" y="85.9">EXT_IO5</text>
<text x="180.2" y="91">ARD_RESET</text>
<text x="236.3" y="101.2">EXT_IO4</text>
<text x="236.3" y="103.7">EXT_IO3</text>
<text x="206.9" y="112.4">J9</text>
<text x="217" y="109.8">J7</text>
<text x="236.3" y="113.9">EXT_IO2</text>
<text x="167.5" y="116.7">TP1</text>
</g>
<g font-size="2.5" fill="#808080">
<text x="183.7" y="22.4">ARD_NC</text>
<text x="121.5" y="31.3">RPU</text>
<text x="187.1" y="40.2">VIN</text>
<text x="183.7" y="85.9">ARD_NC</text>
<text x="187.1" y="103.7">VIN</text>
</g>
<g font-size="2.5" fill="#800000">
<text x="219.8" y="150.7">SAMM-57: PIC16F18857</text>
<text x="219.8" y="153.2">SAMM-57L: PIC16LF18857</text>
</g>
<g font-size="1.9">
<text x="38.2" y="17.2">RA2</text>
<text x="38.2" y="14.6">RA1</text>
<text x="38.2" y="12.1">RA0</text>
<text x="53.2" y="12.1">RC0</text>
<text x="53.2" y="14.6">RC1</text>
<text x="53.2" y="17.2">RC2</text>
<text x="38.2" y="19.8">RA3</text>
<text x="38.2" y="22.2">RA4</text>
<text x="53.2" y="19.8">RC3</text>
<text x="53.2" y="22.2">RC4</text>
<text x="38.2" y="24.8">RA5</text>
<text x="38.2" y="29.9">RA7</text>
<text x="38.2" y="27.3">RA6</text>
<text x="53.2" y="24.8">RC5</text>
<text x="53.2" y="27.3">RC6</text>
<text x="53.2" y="29.9">RC7</text>
<text x="38.2" y="34.9">RB0</text>
<text x="53.2" y="34.9">RB5</text>
<text x="38.2" y="40">RB2</text>
<text x="38.2" y="37.5">RB1</text>
<text x="49.6" y="40">RB7/PGD</text>
<text x="49.6" y="37.5">RB6/PGC</text>
<text x="38.2" y="42.6">RB3</text>
<text x="38.2" y="45.2">RB4</text>
<text x="45.1" y="45.2">RE3/MCLR/VPP</text>
<text x="38.2" y="50.2">VSS</text>
<text x="38.2" y="52.8">EP</text>
<text x="53.2" y="52.8">VDD</text>
</g>
<g font-size="1.7" fill="#008000">
<text x="206.9" y="43.6">CONN 1-10</text>
<text x="217" y="43.6">CONN 26-35</text>
<text x="100.3" y="48.3">4k7</text>
<text x="125.7" y="48.3">1k</text>
<text x="36.7" y="56.3">PIC16(L)F18857</text>
<text x="101.9" y="58.5">ULED (A1)</text>
<text x="127.5" y="58.5">UBT (B5)</text>
<text x="80" y="61">1uF</text>
<text x="87.6" y="61">100nF</text>
<text x="206.9" y="71.6">CONN 11-17</text>
<text x="217" y="71.6">CONN 18-25</text>
<text x="206.9" y="107.1">TP 1-10</text>
<text x="217" y="107.1">TP 26-35</text>
<text x="167.5" y="118.6">GND</text>
<text x="206.9" y="135.1">TP 11-17</text>
<text x="217" y="135.1">TP 18-25</text>
</g>
</svg>
